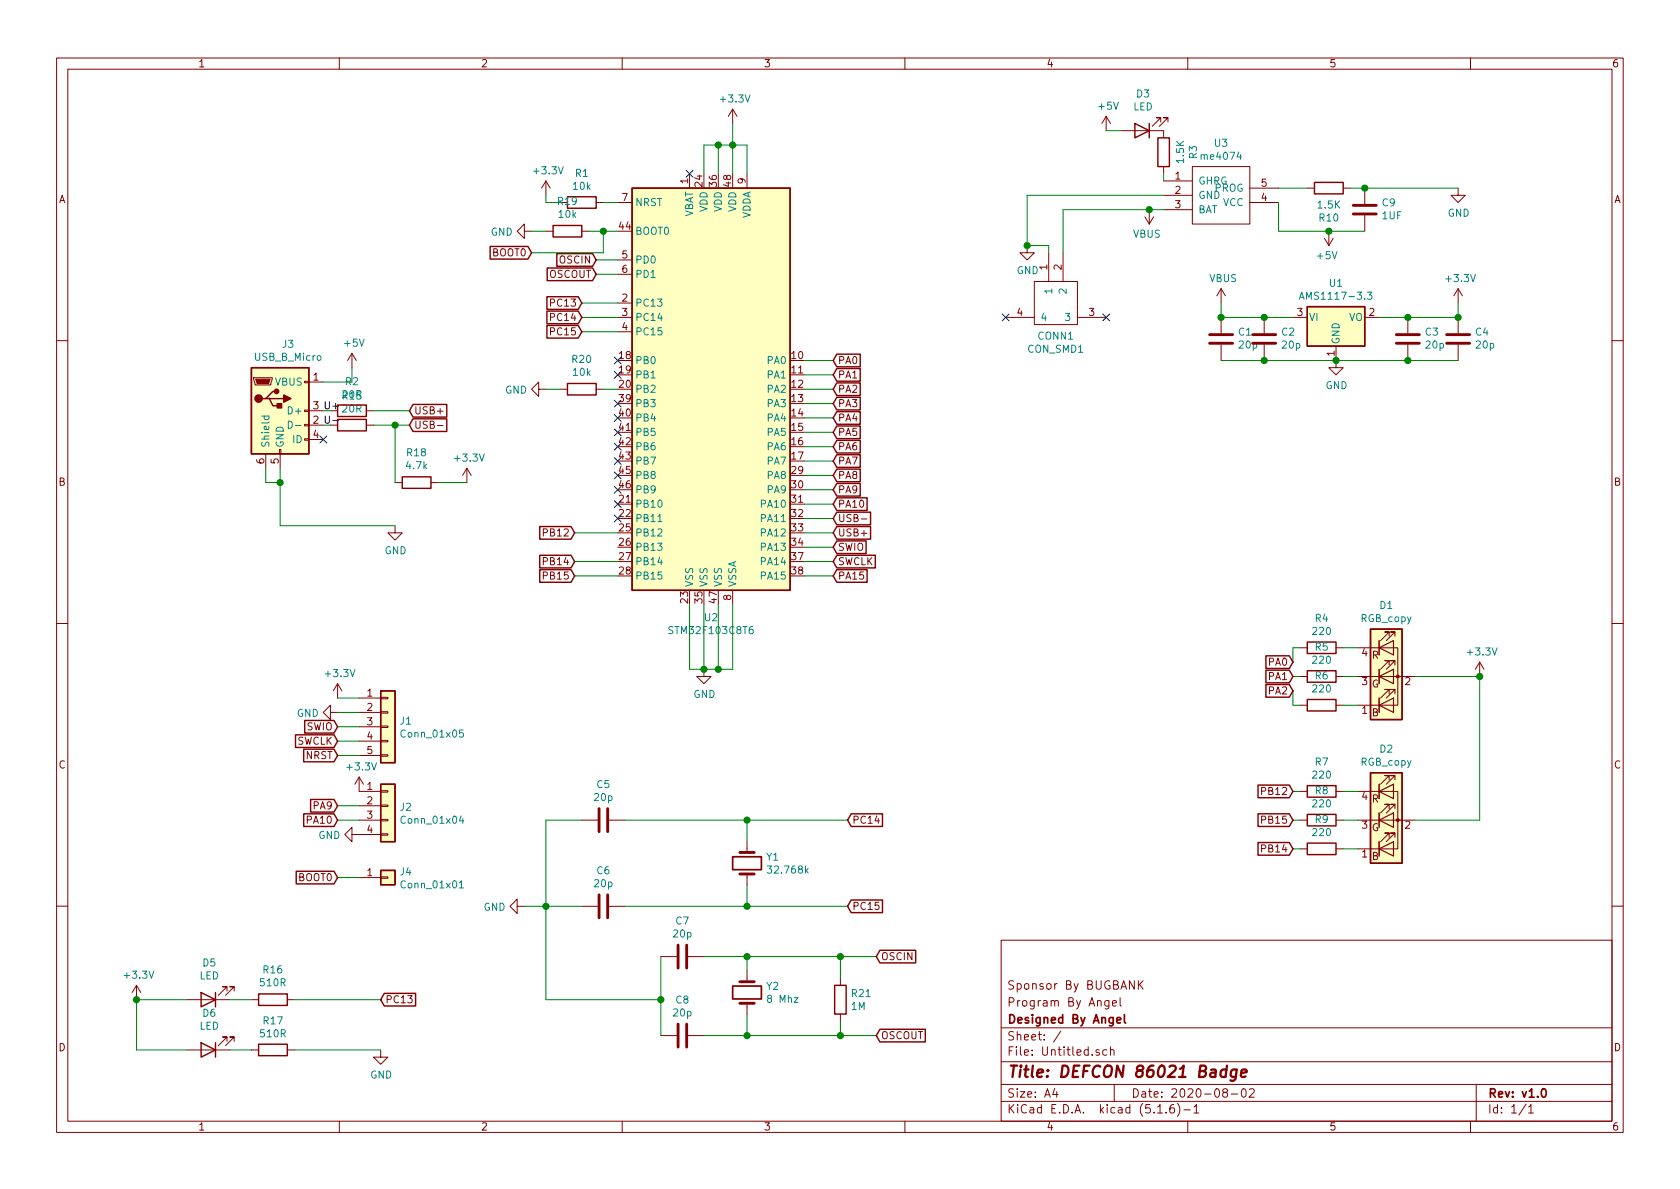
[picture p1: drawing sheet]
<svg xmlns="http://www.w3.org/2000/svg" width="297mm" height="210mm" viewBox="0 0 297 210" stroke-linecap="round" stroke-linejoin="round" font-family="sans-serif">
<g fill="none" stroke="#840000" stroke-width=".18">
<path d="M10 10.3h277v189.9h-277zM12 12.2h273v186.1h-273zM60 10.3v1.9M110 10.3v1.9M129.5 19.3v2.5M129.5 19.3l-.7 1.3M129.5 19.3l.8 1.3M160 10.3v1.9M210 10.3v1.9M260 10.3v1.9M96.5 32l-.7 1.3M96.5 32v2.5"/>
<path d="M96.5 32l.8 1.3M105.4 35.8h1.3M109.2 35.8h2.6M121.9 30.7v2.6M132.1 30.7v2.6M195.6 20.6l-.8 1.2M195.6 20.6v2.5M195.6 20.6l.7 1.2M198.1 23.1h7.6v1.3M202.4 38.3l.8 1.3M203.2 37.1v2.5M204 38.3l-.8 1.3"/>
<path d="M205.2 21.6v-.8h-.7h.7l-1.5 1.5M205.7 32h5.1M205.7 34.5h5.1M205.7 37.1h5.1M205.7 29.5v1.2M206.5 21.6v-.8h-.8h.8l-1.5 1.5M210.8 29.5h10.2v10.1h-10.2zM221 35.8h5.1M221 33.3h5.1M231.1 33.3h1.3M237.5 33.3h1.3M241.3 33.3v2.8"/>
<path d="M241.3 38.1v2.8M257.8 33.3v1.2h1.3l-1.3 1.3-1.3-1.3h1.3M92.7 40.9v-1.3l-1.3 1.3 1.3 1.3v-1.3h1.3M96.5 40.9h1.3M102.9 40.9h1.2M109.2 53.6h2.6M109.2 56.1h2.6M109.2 58.7h2.6M109.2 46h2.6M109.2 48.5h2.6M177.8 56.1h5.1M181.6 43.4v1.3h1.3l-1.3 1.3-1.3-1.3h1.3"/>
<path d="M182.9 49.8h7.6v7.6h-7.6zM185.4 44.7v5.1M188 44.7v5.1M190.5 56.1h5.1M215.9 51v2.6M215.9 56.1v2.8M215.9 51l-.8 1.3M215.9 51l.8 1.3M223.5 56.1v2.8M228.6 56.1h2.5M234.2 42.2l.7 1.2M234.9 40.9v2.5"/>
<path d="M235.7 42.2l-.8 1.2M241.3 56.1h2.5M248.9 56.1v2.8M257.8 51l-.8 1.3M257.8 51v2.6M257.8 56.1v2.8M257.8 51l.8 1.3M10 60.2h2M44.8 66.8h3.3v.3l-.2 1h-2.8zM49.4 79.5h.3v.8h-.3zM53.8 77.6h.8v.2h-.8zM53.8 75.1h.8v.2h-.8z"/>
<path d="M53.8 72.5h.8v.3h-.8zM53.8 67.4h.8v.3h-.8zM54.6 75.2h2.5M54.6 72.6h2.5M54.6 67.6h2.5M54.6 77.7h2.5M58.4 75.2h1.3M62.2 62.5l-.7 1.2M62.2 62.5v2.5M62.2 62.5l.8 1.2M64.8 75.2h1.2M64.8 72.6h1.2"/>
<path d="M77.3 75.3h1M95.2 68.8v-1.2l-1.2 1.2 1.2 1.3v-1.3h1.3M99.1 68.8h1.2M105.4 68.8h1.3M215.9 61v2.7M223.5 61v2.7M236.2 61.2v3.8h1.3l-1.3 1.3-1.3-1.3h1.3M248.9 61v2.7M257.8 61v2.7M285 60.2h2M47 80.3v2.5M49.5 80.3v2.5"/>
<path d="M69.8 93v1.2h1.3l-1.3 1.3-1.2-1.3h1.2M69.8 85.3h1.3M76.2 85.3h1.3M82.5 82.8l-.7 1.3M82.5 82.8v2.5M82.5 82.8l.8 1.3M152.3 91.8h1M10 110.3h2M124.5 118.4v1.2h1.2l-1.2 1.3-1.3-1.3h1.3M129.5 104.4v2.5M229.9 119.6h1.2M229.9 114.5h1.2"/>
<path d="M236.2 119.6h1.3M236.2 114.5h1.3M240 114.5h7.1v10.2h-7.1M240 119.6h10.2M243.8 118.4v2.5M243.8 113.3v2.5M245.6 117.6v-.8h-.7h.7l-1.5 1.6M245.6 112.5v-.7h-.7h.7l-1.5 1.5M246.4 118.4v2.5zM246.4 118.4h.1M246.4 113.3v2.5zM246.4 113.3h.1"/>
<path d="M246.6 117.6v-.8h-.7h.7l-1.5 1.6M246.6 112.5v-.7h-.7h.7l-1.5 1.5M261.6 117.1l-.7 1.3M261.6 117.1v2.5M261.6 117.1l.8 1.3M285 110.3h2M58.4 126v-1.3l-1.3 1.3 1.3 1.2v-1.2h1.3M59.7 120.9l-.8 1.3M59.7 120.9v2.5M59.7 120.9l.8 1.3M63.5 137.4v2.5h3.8M63.5 137.4l-.8 1.3"/>
<path d="M63.5 137.4l.8 1.3M63.5 123.4h3.8M63.5 126h3.8M63.5 128.5h3.8M63.5 131.1h3.8M63.5 133.6h3.8M67.3 133.5h1.3v.2h-1.3zM67.3 130.9h1.3v.3h-1.3zM67.3 125.9h1.3v.2h-1.3zM67.3 123.3h1.3v.3h-1.3zM67.3 128.4h1.3v.2h-1.3zM67.3 139.8h1.3v.3h-1.3z"/>
<path d="M229.9 139.9h1.2M229.9 124.7h1.2M236.2 139.9h1.3M236.2 124.7h1.3M240 139.9h7.1v10.2h-7.1M243.8 138.7v2.5M243.8 123.4v2.6M245.6 137.9v-.7h-.7h.7l-1.5 1.5M245.6 122.7v-.8h-.7h.7l-1.5 1.5M246.4 138.7v2.5zM246.4 138.7h.1M246.6 137.9v-.7h-.7h.7l-1.5 1.5"/>
<path d="M246.6 122.7v-.8h-.7h.7l-1.5 1.5M62.2 147.6v-1.3l-1.2 1.3 1.2 1.2v-1.2h5.1M63.5 145h3.8M63.5 155.2h3.8M63.5 142.5h3.8M67.3 155.1h1.3v.2h-1.3zM67.3 147.4h1.3v.3h-1.3zM67.3 144.9h1.3v.3h-1.3zM67.3 142.4h1.3v.2h-1.3zM102.9 145h2.8M107.7 145h2.8M132.1 148.8v1.9"/>
<path d="M132.1 154.6v1.9M229.9 150.1h1.2M229.9 145h1.2M236.2 150.1h1.3M236.2 145h1.3M240 145h10.2M243.8 143.8v2.5M243.8 148.8v2.6M245.6 148.1v-.8h-.7h.7l-1.5 1.5M245.6 143v-.8h-.7h.7l-1.5 1.6M246.4 143.8v2.5zM246.4 143.8h.1"/>
<path d="M246.6 148.1v-.8h-.7h.7l-1.5 1.5M246.6 143v-.8h-.7h.7l-1.5 1.6M10 160.2h2M24.1 174.2l-.7 1.3M24.1 174.2v2.6M24.1 174.2l.8 1.3M33 176.8h7.6M40.1 175.3v-.8h-.7h.7l-1.5 1.5M41.4 175.3v-.8h-.8h.8l-1.5 1.5M44.4 176.8h1.3M50.8 176.8h1.3M91.4 160.3v-1.3l-1.2 1.3 1.2 1.2v-1.2h1.3"/>
<path d="M102.9 160.3h2.8M107.7 160.3h2.8M116.8 169.2h2.8M121.7 169.2h2.8M132.1 171.7v1.9M132.1 177.4v1.9M148.6 173v1.2M148.6 179.3v1.3M177 166.3h108v32h-108zM196.1 176.9v1.2l-.3 .3h-.4M196.1 177l-.5-.1-.3 .3 .1 .6 .2 .1 .5-.1M196.7 177.4l.7-.1-.1-.3-.4-.1-.2 .2 .1 .7h.5"/>
<path d="M198 176.4v1.3l.3 .2M200.6 173.4v1.5l-.9-1.5v1.5M201.3 173.4v1.5M201.5 174.1l.6 .8M202.1 173.4l-.8 .9M285 160.2h2M33 185.7h7.6M40.1 184.1v-.7h-.7h.7l-1.5 1.5M41.4 184.1v-.7h-.8h.8l-1.5 1.5M44.4 185.7h1.3M50.8 185.7h1.3M60 198.3v1.9"/>
<path d="M67.3 185.7v1.2h1.3l-1.3 1.3-1.3-1.3h1.3M110 198.3v1.9M116.8 183.1h2.8M121.7 183.1h2.8M160 198.3v1.9M177 194.8h108M177 191.8h108M177 187.8h108M177 181.8h108M186.5 192.5l-.4 1h1M186.8 193v1M187.6 182.3l-1.3 2"/>
<path d="M194.3 185.7l-.3-.1-.2 .2v.2l.5 .2v.3h-.5M195.7 185.7l-.4-.1-.3 .3v.6l.3 .1 .4-.1M196.3 185.7l.2-.1 .4 .1 .1 .9M196.3 185.1v1.5M197 191.8v3M204.7 196.8h.8M206.2 196.7v.1M207.5 195.3a.59 .59 0 0 0-.7 .7v.5l.2 .2 .4 .1 .2-.1 .1-.5-.2-.2-.4-.1-.3 .3M208.2 195.1a1.71 1.71 0 0 1 0 2.3M209.3 196.3h1.2M210 198.3v1.9M211.1 195.8l.4-.5v1.5"/>
<path d="M211.1 196.8h.9M216.5 193.2l-.3-.3 .1-.2a.48 .48 0 0 1 .6-.1l.1 .2-.1 .3-.6 .1a.48 .48 0 0 0 0 .7l.2 .1 .5-.1v-.4l-.2-.3M217.7 193.5h1.1M219.6 192.7l.4-.2a.94 .94 0 0 1 0 1.5 .82 .82 0 0 1-.4-1.3zM220.9 192.7l.2-.2h.4l.2 .2 .1 .3-1 1h1M260 198.3v1.9M261 191.8v6.5M269.8 195.2l-1.2 2M270.3 195.8l.4-.5v1.5M270.3 196.8h.8"/>
</g>
<path d="M129.5 151.5h5.1v2.3h-5.1zM129.5 174.4h5.1v2.3h-5.1zM198.8 179.4v1.3l.2 .2M197.5 180.4l.7-.1-.1-.3-.4-.1-.2 .2v.7h.6M272.7 192.7l.2-.2a.81 .81 0 0 1 .6 .6 .81 .81 0 0 1-.3 .8l-.2 .1a.79 .79 0 0 1-.3-1.3z" fill="none" stroke="#840000" stroke-width=".3"/>
<path d="M216.8 189.2a.68 .68 0 0 0-1 .3v.6l.1 .2 .2 .1 .6-.1M216.9 188.4l-.2 2M218.6 189.2a.68 .68 0 0 0-.9 .3v.8l.2 .1 .6-.1M218.7 189.1l-.2 1.6a.62 .62 0 0 1-.9 .3M219.4 189.8l1-.2v-.4h-.8l-.2 1 .2 .2 .6-.1" fill="none" stroke="#840000" stroke-width=".41"/>
<g fill="#ffffc2" stroke="#ffffc2" stroke-width=".18">
<path d="M242.3 136.6h5.6v16h-5.6z"/>
<path d="M242.3 111.2h5.6v16h-5.6z"/>
<path d="M67.3 153.9h2.5v2.6h-2.5z"/>
<path d="M67.3 122.2h2.5v12.7h-2.5z"/>
<path d="M111.8 33.3h27.9v71.1h-27.9z"/>
<path d="M231.1 54.2h10.2v7h-10.2z"/>
<path d="M67.3 138.7h2.5v10.1h-2.5z"/>
<path d="M44.4 65h10.2v15.3h-10.2z"/>
</g>
<g fill="none" stroke="#840000" stroke-width=".25">
<path d="M97.8 39.9h5.1v2h-5.1zM100.3 34.8h5.1v2h-5.1zM111.8 33.3h27.9v71.1h-27.9zM200.7 21.8l2.5 1.3-2.5 1.3zM203.2 21.8v2.6M204.7 24.4h2.1v5.1h-2.1zM232.4 32.3h5.1v2h-5.1zM86.7 43.6h6.6l.7 1.1-.7 1.1h-6.6zM96.7 52.5h5.5l.7 1.1-.7 1.1h-5.5zM96.7 57.6h5.5l.7 1.1-.7 1.1h-5.5zM96.7 55h5.5l.7 1.1-.7 1.1h-5.5zM96.7 47.4h8.1l.6 1.1-.6 1.1h-8.1z"/>
<path d="M98.5 44.9h6.3l.6 1.1-.6 1.1h-6.3zM231.1 54.2h10.2v7h-10.2zM44.4 65h10.2v15.3h-10.2zM47 70.5h.6l.7 1.2h1.2M47.6 70.5h2.6M48.9 69.2h-.6l-1.3 1.3h-.6M59.7 74.2h5.1v2h-5.1zM59.7 71.6h5.1v2.1h-5.1zM73 74.1h6v2.2h-6l-.6-1.1zM73 71.5h6v2.3h-6l-.6-1.2zM100.3 67.8h5.1v2h-5.1zM148 70.3h4.1v2.2h-4.1l-.7-1.1z"/>
<path d="M148 67.7h4.1v2.2h-4.1l-.7-1.1zM148 65.2h4.1v2.2h-4.1l-.7-1.1zM148 62.6h4.1v2.3h-4.1l-.7-1.2zM148 77.9h4.1v2.2h-4.1l-.7-1.1zM148 72.8h4.1v2.2h-4.1l-.7-1.1zM148 75.3h4.1v2.3h-4.1l-.7-1.2zM71.1 84.3h5.1v2.1h-5.1zM95.4 93.1h5.6l.6 1.1-.6 1.1h-5.6zM95.4 98.2h5.6l.6 1.1-.6 1.1h-5.6zM148 85.5h4.1v2.2h-4.1l-.7-1.1zM148 83h4.1v2.2h-4.1l-.7-1.1zM148 88h5.3v2.3h-5.3l-.7-1.2z"/>
<path d="M148 90.6h5.9v2.2h-5.9l-.7-1.1zM148 93.1h5.9v2.2h-5.9l-.7-1.1zM148 95.7h5.1v2.2h-5.1l-.7-1.1zM148 98.2h6.8v2.2h-6.8l-.7-1.1zM148 80.4h4.1v2.2h-4.1l-.7-1.1zM95.4 100.7h5.6l.6 1.1-.6 1.2h-5.6zM148 100.7h5.3v2.3h-5.3l-.7-1.2zM223.8 116h4.2l.6 1.1-.6 1.1h-4.2zM223.8 118.5h4.2l.6 1.1-.6 1.1h-4.2zM231.1 113.5h5.1v2.1h-5.1zM231.1 118.6h5.1v2h-5.1zM242.3 111.2h5.6v16h-5.6z"/>
<path d="M52.2 129.9h6.9l.6 1.2-.6 1.1h-6.9zM53.7 132.5h5.4l.6 1.1-.6 1.1h-5.4zM53.9 127.4h5.2l.6 1.1-.6 1.1h-5.2zM67.3 122.2h2.5v12.7h-2.5zM67.3 138.7h2.5v10.1h-2.5zM222.4 138.8h5.6l.6 1.1-.6 1.2h-5.6zM223.8 121.1h4.2l.6 1.1-.6 1.1h-4.2zM231.1 138.9h5.1v2.1h-5.1zM231.1 123.7h5.1v2h-5.1zM242.3 136.6h5.6v16h-5.6zM52.4 154.1h6.7l.6 1.1-.6 1.1h-6.7zM53.7 143.9h5.4l.6 1.1-.6 1.1h-5.4z"/>
<path d="M54.9 141.4h4.2l.6 1.1-.6 1.1h-4.2zM67.3 153.9h2.5v2.6h-2.5zM150.5 159.2h5.5v2.2h-5.5l-.6-1.1zM150.5 143.9h5.5v2.2h-5.5l-.6-1.1zM222.4 143.9h5.6l.6 1.1-.6 1.1h-5.6zM222.4 149h5.6l.6 1.1-.6 1.1h-5.6zM231.1 149.1h5.1v2h-5.1zM231.1 144h5.1v2h-5.1zM35.6 175.5l2.5 1.3-2.5 1.2zM38.1 175.5v2.5M45.7 175.8h5.1v2h-5.1zM67.9 175.7h5.6v2.2h-5.6l-.6-1.1z"/>
<path d="M147.6 174.2h2v5.1h-2zM155.6 168h6.3v2.3h-6.3l-.7-1.1zM35.6 184.4l2.5 1.3-2.5 1.2zM38.1 184.4v2.5M45.7 184.7h5.1v2h-5.1zM155.6 182h8v2.2h-8l-.7-1.1z"/>
</g>
<g fill="#840000" stroke="#840000" stroke-width=".18">
<path d="M45.2 67.1h2.6l-.3 .7h-2z"/>
<circle cx="247.1" cy="145" r=".25"/>
<circle cx="247.1" cy="119.6" r=".25"/>
</g>
<path d="M243.8 119.6l2.6-1.2v2.5zM243.8 114.5l2.6-1.2v2.5zM243.8 113.3v2.5M243.8 118.4v2.5M243.8 139.9l2.6-1.2v2.5zM243.8 124.7l2.6-1.3v2.6zM243.8 123.4v2.6M243.8 138.7v2.5M243.8 150.1l2.6-1.3v2.6zM243.8 145l2.6-1.2v2.5zM243.8 143.8v2.5M243.8 148.8v2.6" fill="none" stroke="#840000" stroke-width=".2"/>
<g fill="none" stroke="#008484" stroke-width=".18">
<path d="M229.7 52.9l.4-1.2 .5 1.2M229.9 52.6h.6M241.8 51.7h.8l-.5 .4 .4 .2 .1 .4-.3 .2-.5-.1M46.3 73.6h1.2M46.8 73.6l-.1 .4 .2 .2 .6-.1v-.5M51 74.5a.64 .64 0 0 1 .7 .6 .64 .64 0 0 1-.7 .6zM52.2 75.3h1M116.3 92.2h.7M81.9 129.1h-.6l-.1 .6 .2-.1h.4l.1 .6-.2 .1-.5-.1M81.2 156.1l.4-.4v1.3M81.2 157h.7M81.5 144.3l-.3 .9h.8"/>
<path d="M81.8 144.7v.9"/>
</g>
<g fill="none" stroke="#840000" stroke-width=".51">
<path d="M239.3 36.3h4M239.3 37.8h4M213.9 59.2h4M221.5 59.2h4.1M246.9 59.2h4.1M255.8 59.2h4M213.9 60.7h4M221.5 60.7h4.1M246.9 60.7h4.1M255.8 60.7h4M105.9 143v4.1M105.9 158.2v4.1"/>
<path d="M107.4 143v4.1M107.4 158.2v4.1M130.8 150.7h2.5M130.8 154.6h2.5M119.9 167.1v4.1M121.4 167.1v4.1M130.8 173.6h2.5M130.8 177.4h2.5M119.9 181.1v4.1M121.4 181.1v4.1"/>
</g>
<g fill="#840000" stroke="#840000" stroke-width=".25">
<path d="M49 71.4h.8v.7h-.8z"/>
<path d="M50.2 69.8l1.2 .7-1.2 .6z"/>
<circle cx="45.7" cy="70.5" r=".63"/>
<circle cx="48.9" cy="69.2" r=".38"/>
</g>
<g fill="none" stroke="#008400" stroke-width=".18">
<path d="M96.5 34.5v1.3h2.6M106.7 35.8h2.5M124.5 30.7v-5.1h7.6v5.1M127 25.6v5.1M129.5 21.8v8.9M195.6 23.1h2.5M205.7 37.1h-17.7v7.6M205.7 34.5h-24.1v8.9h3.8v1.3M205.7 30.7v1.3M226.1 33.3h5M226.1 35.8v5.1h15.2M238.8 33.3h19"/>
<path d="M94 40.9h2.5M102.9 56.1h6.3M102.9 53.6h6.3M102.9 58.7h6.3M104.1 40.9h5.1M105.4 46h3.8M105.4 48.5h3.8M106.7 40.9v3.8h-12.7M215.9 53.6v2.5h12.7M257.8 53.6v2.5h-14M62.2 65v2.6h-5.1M66 75.2h6.4"/>
<path d="M66 72.6h6.4M69.8 75.2v10.1M96.5 68.8h2.6M106.7 68.8h2.5M142.2 68.8h5.1M142.2 79h5.1M142.2 76.4h5.1M142.2 73.9h5.1M142.2 71.4h5.1M142.2 66.3h5.1M142.2 63.7h5.1M215.9 63.7h41.9"/>
<path d="M47 82.8v2.5h2.5M49.5 82.8v10.2h20.3M77.5 85.3h5M101.6 94.2h7.6M101.6 99.3h7.6M142.2 94.2h5.1M142.2 99.3h5.1M142.2 89.1h5.1M142.2 96.8h5.1M142.2 91.7h5.1M142.2 86.6h5.1M142.2 84.1h5.1"/>
<path d="M142.2 81.5h5.1M101.6 101.8h7.6M121.9 106.9v11.5h7.6v-11.5M124.5 106.9v11.5M127 106.9v11.5M142.2 101.8h5.1M228.6 119.6h1.3M229.9 114.5h-1.3v2.6M237.5 114.5h2.5M237.5 119.6h2.5M250.2 119.6h11.4v25.4h-11.4M59.7 133.6h3.8"/>
<path d="M59.7 123.4h3.8M59.7 126h3.8M59.7 128.5h3.8M59.7 131.1h3.8M228.6 122.2v2.5h1.3M228.6 139.9h1.3M237.5 139.9h2.5M237.5 124.7h2.5M59.7 145h3.8M59.7 142.5h3.8M59.7 155.2h3.8M102.9 145h-6.4v31.8h20.3"/>
<path d="M110.5 145h39.4M132.1 145v3.8M132.1 156.5v3.8M228.6 150.1h1.3M228.6 145h1.3M237.5 150.1h2.5M237.5 145h2.5M33 176.8h-8.9v8.9h8.9M40.6 176.8h3.8M52.1 176.8h15.2M92.7 160.3h10.2M110.5 160.3h39.4"/>
<path d="M116.8 169.2v13.9M124.5 169.2h30.4M132.1 169.2v2.5M132.1 179.3v3.8M148.6 169.2v3.8M40.6 185.7h3.8M52.1 185.7h15.2M124.5 183.1h30.4M148.6 180.6v2.5"/>
</g>
<path d="M58.9 74.4h.9" fill="none" stroke="#000" stroke-width=".18"/>
<g fill="#008400" stroke="#008400" stroke-width=".25">
<circle cx="132.1" cy="160.3" r=".51"/>
<circle cx="261.6" cy="119.6" r=".51"/>
<circle cx="132.1" cy="145" r=".51"/>
<circle cx="116.8" cy="176.8" r=".51"/>
<circle cx="69.9" cy="75.2" r=".51"/>
<circle cx="124.5" cy="118.4" r=".51"/>
<circle cx="96.5" cy="160.3" r=".51"/>
<circle cx="181.6" cy="43.4" r=".51"/>
<circle cx="203.2" cy="37.1" r=".51"/>
<circle cx="127" cy="118.4" r=".51"/>
<circle cx="24.1" cy="176.8" r=".51"/>
<circle cx="132.1" cy="183.1" r=".51"/>
<circle cx="235" cy="40.9" r=".51"/>
<circle cx="132.1" cy="169.2" r=".51"/>
<circle cx="106.7" cy="40.9" r=".51"/>
<circle cx="257.8" cy="56.1" r=".51"/>
<circle cx="241.3" cy="33.3" r=".51"/>
<circle cx="215.9" cy="56.1" r=".51"/>
<circle cx="127" cy="25.6" r=".51"/>
<circle cx="129.5" cy="25.6" r=".51"/>
<circle cx="248.9" cy="56.1" r=".51"/>
<circle cx="49.5" cy="85.3" r=".51"/>
<circle cx="223.5" cy="56.1" r=".51"/>
<circle cx="148.6" cy="169.2" r=".51"/>
<circle cx="223.5" cy="63.7" r=".51"/>
<circle cx="148.6" cy="183.1" r=".51"/>
<circle cx="248.9" cy="63.7" r=".51"/>
<circle cx="236.2" cy="63.7" r=".51"/>
</g>
<g fill="none" stroke="#000084" stroke-width=".18">
<path d="M121.3 30.1l1.2 1.2M122.5 30.1l-1.2 1.2M177.2 55.5l1.2 1.2M178.4 55.5l-1.2 1.2M195 55.5l1.2 1.2M196.2 55.5l-1.2 1.2M56.5 77.1l1.3 1.2M57.8 77.1l-1.3 1.2M108.6 78.4l1.2 1.2M108.6 75.8l1.2 1.3M108.6 73.3l1.2 1.2M108.6 70.8l1.2 1.2"/>
<path d="M108.6 65.7l1.2 1.2M108.6 63.1l1.2 1.3M109.8 78.4l-1.2 1.2M109.8 75.8l-1.2 1.3M109.8 73.3l-1.2 1.2M109.8 70.8l-1.2 1.2M109.8 65.7l-1.2 1.2M109.8 63.1l-1.2 1.3M108.6 91.1l1.2 1.2M108.6 88.5l1.2 1.3M108.6 86l1.2 1.2M108.6 83.5l1.2 1.2"/>
<path d="M108.6 80.9l1.2 1.2M109.8 91.1l-1.2 1.2M109.8 88.5l-1.2 1.3M109.8 86l-1.2 1.2M109.8 83.5l-1.2 1.2M109.8 80.9l-1.2 1.2"/>
</g>
<text font-size="2.8" fill="#840000" x="178" y="190.5">Title: DEFCON 86021 Badge</text>
<g font-size="2.1" fill="#840000">
<text x="178" y="178">Program By Angel</text>
<text x="178" y="175">Sponsor By BUGBANK</text>
<text x="178" y="184">Sheet: /</text>
<text x="178" y="181">Designed By Angel</text>
<text x="178" y="186.7">File: Untitled.sch</text>
<text x="178" y="196.9">KiCad E.D.A. kicad (5.1.6)-1</text>
<text x="178" y="194.1">Size: A4</text>
<text x="200" y="194.1">Date: 2020-08-02</text>
<text x="263" y="194.1">Rev: v1.0</text>
<text x="263" y="196.9">Id: 1/1</text>
</g>
<g font-size="1.8" fill="#840000">
<text x="35" y="11.9">1</text>
<text x="85" y="11.9">2</text>
<text x="135" y="11.9">3</text>
<text x="185" y="11.9">4</text>
<text x="235" y="11.9">5</text>
<text x="285" y="11.9">6</text>
<text x="10.4" y="35.9">A</text>
<text x="110" y="35.6">7</text>
<text x="121.7" y="32.5" transform="rotate(-90 121.7 32.5)">1</text>
<text x="124.2" y="33" transform="rotate(-90 124.2 33)">24</text>
<text x="126.7" y="33" transform="rotate(-90 126.7 33)">36</text>
<text x="129.3" y="33" transform="rotate(-90 129.3 33)">48</text>
<text x="131.8" y="32.5" transform="rotate(-90 131.8 32.5)">9</text>
<text x="207.8" y="31.7">1</text>
<text x="207.8" y="34.3">2</text>
<text x="223" y="35.6">4</text>
<text x="223" y="33">5</text>
<text x="285.4" y="35.9">A</text>
<text x="109.5" y="40.6">44</text>
<text x="207.8" y="36.8">3</text>
<text x="87.1" y="45.3">BOOT0</text>
<text x="99" y="46.6">OSCIN</text>
<text x="110" y="45.7">5</text>
<text x="185.2" y="47.7" transform="rotate(-90 185.2 47.7)">1</text>
<text x="187.7" y="47.7" transform="rotate(-90 187.7 47.7)">2</text>
<text x="97.1" y="49.1">OSCOUT</text>
<text x="110" y="53.3">2</text>
<text x="110" y="48.3">6</text>
<text x="97.7" y="54.2">PC13</text>
<text x="97.7" y="59.3">PC15</text>
<text x="97.7" y="56.8">PC14</text>
<text x="110" y="55.9">3</text>
<text x="110" y="58.4">4</text>
<text x="179.9" y="55.9">4</text>
<text x="192.6" y="55.9">3</text>
<text x="229.4" y="55.9">3</text>
<text x="242.1" y="55.9">2</text>
<text x="109.5" y="63.5">18</text>
<text x="140" y="63.5">10</text>
<text x="148.1" y="64.4">PA0</text>
<text x="236" y="63" transform="rotate(-90 236 63)">1</text>
<text x="55.4" y="67.3">1</text>
<text x="109.5" y="66">19</text>
<text x="109.5" y="68.6">20</text>
<text x="109.5" y="71.1">39</text>
<text x="140" y="66">11</text>
<text x="140" y="68.6">12</text>
<text x="140" y="71.1">13</text>
<text x="148.1" y="69.5">PA2</text>
<text x="148.1" y="66.9">PA1</text>
<text x="55.4" y="77.5">4</text>
<text x="73.2" y="75.8">USB-</text>
<text x="73.2" y="73.3">USB+</text>
<text x="109.5" y="73.7">40</text>
<text x="109.5" y="76.2">41</text>
<text x="140" y="73.7">14</text>
<text x="140" y="76.2">15</text>
<text x="148.1" y="72">PA3</text>
<text x="148.1" y="74.5">PA4</text>
<text x="148.1" y="77.1">PA5</text>
<text x="46.7" y="82" transform="rotate(-90 46.7 82)">6</text>
<text x="49.3" y="82" transform="rotate(-90 49.3 82)">5</text>
<text x="109.5" y="78.7">42</text>
<text x="109.5" y="81.3">43</text>
<text x="109.5" y="83.8">45</text>
<text x="140" y="78.7">16</text>
<text x="140" y="81.3">17</text>
<text x="140" y="83.8">29</text>
<text x="148.1" y="82.2">PA7</text>
<text x="148.1" y="79.6">PA6</text>
<text x="10.4" y="85.9">B</text>
<text x="109.5" y="88.9">21</text>
<text x="109.5" y="86.4">46</text>
<text x="140" y="88.9">31</text>
<text x="140" y="86.4">30</text>
<text x="148.1" y="87.2">PA9</text>
<text x="148.1" y="84.7">PA8</text>
<text x="148.1" y="89.8">PA10</text>
<text x="285.4" y="85.9">B</text>
<text x="96.4" y="94.9">PB12</text>
<text x="109.5" y="91.4">22</text>
<text x="109.5" y="94">25</text>
<text x="140" y="91.4">32</text>
<text x="140" y="94">33</text>
<text x="148.1" y="92.3">USB-</text>
<text x="148.1" y="94.9">USB+</text>
<text x="96.4" y="99.9">PB14</text>
<text x="109.5" y="96.5">26</text>
<text x="109.5" y="99.1">27</text>
<text x="109.5" y="101.6">28</text>
<text x="140" y="96.5">34</text>
<text x="140" y="99.1">37</text>
<text x="140" y="101.6">38</text>
<text x="148.1" y="97.4">SWIO</text>
<text x="148.1" y="99.9">SWCLK</text>
<text x="96.4" y="102.5">PB15</text>
<text x="121.7" y="106.6" transform="rotate(-90 121.7 106.6)">23</text>
<text x="124.2" y="106.6" transform="rotate(-90 124.2 106.6)">35</text>
<text x="126.7" y="106.6" transform="rotate(-90 126.7 106.6)">47</text>
<text x="129.3" y="106.1" transform="rotate(-90 129.3 106.1)">8</text>
<text x="148.1" y="102.5">PA15</text>
<text x="224.4" y="117.7">PA0</text>
<text x="240.8" y="116.1">4</text>
<text x="242.6" y="116.5">R</text>
<text x="64.9" y="123.2">1</text>
<text x="64.9" y="125.7">2</text>
<text x="224.4" y="122.8">PA2</text>
<text x="224.4" y="120.3">PA1</text>
<text x="240.8" y="121.2">3</text>
<text x="242.5" y="121.6">G</text>
<text x="248.4" y="121.2">2</text>
<text x="52.4" y="131.7">SWCLK</text>
<text x="54.2" y="129.2">SWIO</text>
<text x="64.9" y="128.3">3</text>
<text x="64.9" y="130.8">4</text>
<text x="240.8" y="126.2">1</text>
<text x="242.6" y="126.7">B</text>
<text x="10.4" y="135.9">C</text>
<text x="54.1" y="134.2">NRST</text>
<text x="64.9" y="133.3">5</text>
<text x="285.4" y="135.9">C</text>
<text x="55.5" y="143.1">PA9</text>
<text x="64.9" y="139.7">1</text>
<text x="64.9" y="142.2">2</text>
<text x="223.4" y="140.6">PB12</text>
<text x="240.8" y="141.5">4</text>
<text x="242.6" y="141.9">R</text>
<text x="54.5" y="145.7">PA10</text>
<text x="64.9" y="144.8">3</text>
<text x="64.9" y="147.3">4</text>
<text x="150.6" y="145.7">PC14</text>
<text x="223.4" y="145.7">PB15</text>
<text x="240.8" y="146.6">3</text>
<text x="242.5" y="147">G</text>
<text x="248.4" y="146.6">2</text>
<text x="52.8" y="155.8">BOOT0</text>
<text x="64.9" y="154.9">1</text>
<text x="223.4" y="150.7">PB14</text>
<text x="240.8" y="151.6">1</text>
<text x="242.6" y="152.1">B</text>
<text x="150.6" y="160.9">PC15</text>
<text x="155.7" y="169.8">OSCIN</text>
<text x="68.1" y="177.4">PC13</text>
<text x="10.4" y="185.9">D</text>
<text x="155.7" y="183.8">OSCOUT</text>
<text x="285.4" y="185.9">D</text>
<text x="35" y="199.9">1</text>
<text x="85" y="199.9">2</text>
<text x="135" y="199.9">3</text>
<text x="185" y="199.9">4</text>
<text x="235" y="199.9">5</text>
<text x="285" y="199.9">6</text>
</g>
<g font-size="1.8" fill="#008484">
<text x="201" y="17.2">D3</text>
<text x="127.6" y="18.1">+3.3V</text>
<text x="194.3" y="19.4">+5V</text>
<text x="200.4" y="19.5">LED</text>
<text x="209.3" y="28.7" transform="rotate(-90 209.3 28.7)">1.5K</text>
<text x="211.6" y="28" transform="rotate(-90 211.6 28)">R3</text>
<text x="212.6" y="28.3">me4074</text>
<text x="214.8" y="26">U3</text>
<text x="94.5" y="30.8">+3.3V</text>
<text x="101.4" y="33.6">10k</text>
<text x="101.8" y="31.3">R1</text>
<text x="211.8" y="32.6">GHRG</text>
<text x="211.8" y="35.2">GND</text>
<text x="214.8" y="33.9">PROG</text>
<text x="86.8" y="41.7">GND</text>
<text x="98.7" y="36.2">R19</text>
<text x="98.9" y="38.5">10k</text>
<text x="112.3" y="41.5">BOOT0</text>
<text x="112.3" y="36.4">NRST</text>
<text x="122.6" y="38.6" transform="rotate(-90 122.6 38.6)">VBAT</text>
<text x="125.1" y="37.5" transform="rotate(-90 125.1 37.5)">VDD</text>
<text x="127.6" y="37.5" transform="rotate(-90 127.6 37.5)">VDD</text>
<text x="130.2" y="37.5" transform="rotate(-90 130.2 37.5)">VDD</text>
<text x="132.7" y="38.8" transform="rotate(-90 132.7 38.8)">VDDA</text>
<text x="211.8" y="37.7">BAT</text>
<text x="216.2" y="36.4">VCC</text>
<text x="233.1" y="36.9">1.5K</text>
<text x="233.3" y="39.2">R10</text>
<text x="244.4" y="36.5">C9</text>
<text x="244.4" y="38.8">1UF</text>
<text x="256" y="38.3">GND</text>
<text x="112.3" y="46.6">PD0</text>
<text x="200.4" y="42">VBUS</text>
<text x="233" y="45.8">+5V</text>
<text x="112.3" y="49.1">PD1</text>
<text x="179.8" y="48.5">GND</text>
<text x="186.1" y="51.8" transform="rotate(-90 186.1 51.8)">1</text>
<text x="188.6" y="51.8" transform="rotate(-90 188.6 51.8)">2</text>
<text x="213.8" y="49.9">VBUS</text>
<text x="230.8" y="53">AMS1117-3.3</text>
<text x="235.1" y="50.7">U1</text>
<text x="255.8" y="49.9">+3.3V</text>
<text x="112.3" y="54.2">PC13</text>
<text x="112.3" y="56.8">PC14</text>
<text x="112.3" y="59.3">PC15</text>
<text x="183.9" y="56.8">4</text>
<text x="188.5" y="56.8">3</text>
<text x="219" y="59.4">C1</text>
<text x="226.6" y="59.4">C2</text>
<text x="231.4" y="56.8">VI</text>
<text x="238.5" y="56.8">VO</text>
<text x="252" y="59.4">C3</text>
<text x="260.9" y="59.4">C4</text>
<text x="45.1" y="63.8">USB_B_Micro</text>
<text x="50" y="61.5">J3</text>
<text x="61" y="61.3">+5V</text>
<text x="101.2" y="64.2">R20</text>
<text x="112.3" y="64.4">PB0</text>
<text x="135.8" y="64.4">PA0</text>
<text x="181.8" y="62.4">CON_SMD1</text>
<text x="183.6" y="60.1">CONN1</text>
<text x="219.2" y="61.6">20p</text>
<text x="226.8" y="61.6">20p</text>
<text x="236.9" y="61" transform="rotate(-90 236.9 61)">GND</text>
<text x="252.2" y="61.6">20p</text>
<text x="261.1" y="61.6">20p</text>
<text x="48.7" y="68.2">VBUS</text>
<text x="60.6" y="70.7">R15</text>
<text x="61.1" y="68.1">R2</text>
<text x="89.3" y="69.6">GND</text>
<text x="101.4" y="66.5">10k</text>
<text x="112.3" y="66.9">PB1</text>
<text x="112.3" y="69.5">PB2</text>
<text x="135.8" y="66.9">PA1</text>
<text x="135.8" y="69.5">PA2</text>
<text x="234.4" y="68.8">GND</text>
<text x="51.3" y="73.3">D+</text>
<text x="60.6" y="72.9">20R</text>
<text x="112.3" y="72">PB3</text>
<text x="112.3" y="74.5">PB4</text>
<text x="112.3" y="77.1">PB5</text>
<text x="135.8" y="72">PA3</text>
<text x="135.8" y="74.5">PA4</text>
<text x="135.8" y="77.1">PA5</text>
<text x="47.6" y="79.2" transform="rotate(-90 47.6 79.2)">Shield</text>
<text x="50.2" y="79.2" transform="rotate(-90 50.2 79.2)">GND</text>
<text x="51.8" y="78.4">ID</text>
<text x="71.9" y="83">4.7k</text>
<text x="72" y="80.7">R18</text>
<text x="80.6" y="81.6">+3.3V</text>
<text x="112.3" y="79.6">PB6</text>
<text x="112.3" y="82.2">PB7</text>
<text x="135.8" y="79.6">PA6</text>
<text x="135.8" y="82.2">PA7</text>
<text x="112.3" y="89.8">PB10</text>
<text x="112.3" y="84.7">PB8</text>
<text x="112.3" y="87.2">PB9</text>
<text x="134.8" y="89.8">PA10</text>
<text x="135.8" y="84.7">PA8</text>
<text x="135.8" y="87.2">PA9</text>
<text x="112.3" y="92.3">PB11</text>
<text x="112.3" y="94.9">PB12</text>
<text x="134.8" y="92.3">PA11</text>
<text x="134.8" y="94.9">PA12</text>
<text x="68" y="98">GND</text>
<text x="112.3" y="97.4">PB13</text>
<text x="112.3" y="99.9">PB14</text>
<text x="134.8" y="97.4">PA13</text>
<text x="134.8" y="99.9">PA14</text>
<text x="112.3" y="102.5">PB15</text>
<text x="122.6" y="103.9" transform="rotate(-90 122.6 103.9)">VSS</text>
<text x="125.1" y="103.9" transform="rotate(-90 125.1 103.9)">VSS</text>
<text x="127.6" y="103.9" transform="rotate(-90 127.6 103.9)">VSS</text>
<text x="130.2" y="103.9" transform="rotate(-90 130.2 103.9)">VSSA</text>
<text x="134.8" y="102.5">PA15</text>
<text x="244" y="107.7">D1</text>
<text x="118.7" y="112.1">STM32F103C8T6</text>
<text x="124.6" y="109.8">U2</text>
<text x="232.2" y="112.3">220</text>
<text x="232.6" y="110">R4</text>
<text x="240.6" y="110">RGB_copy</text>
<text x="57.7" y="119.7">+3.3V</text>
<text x="232.2" y="117.4">220</text>
<text x="232.6" y="115.1">R5</text>
<text x="259.6" y="115.9">+3.3V</text>
<text x="122.6" y="123.4">GND</text>
<text x="232.2" y="122.4">220</text>
<text x="232.6" y="120.1">R6</text>
<text x="52.5" y="126.8">GND</text>
<text x="70.8" y="128.1">J1</text>
<text x="71.2" y="130.4">Conn_01x05</text>
<text x="61.5" y="136.2">+3.3V</text>
<text x="232.2" y="137.7">220</text>
<text x="232.6" y="135.4">R7</text>
<text x="240.6" y="135.4">RGB_copy</text>
<text x="244" y="133.1">D2</text>
<text x="70.8" y="143.4">J2</text>
<text x="105.2" y="141.7">20p</text>
<text x="105.6" y="139.4">C5</text>
<text x="232.2" y="142.8">220</text>
<text x="232.6" y="140.5">R8</text>
<text x="56.3" y="148.4">GND</text>
<text x="71.2" y="145.7">Conn_01x04</text>
<text x="232.2" y="147.8">220</text>
<text x="232.6" y="145.5">R9</text>
<text x="70.8" y="154.8">J4</text>
<text x="105.6" y="154.6">C6</text>
<text x="135.6" y="152.2">Y1</text>
<text x="136.1" y="154.5">32.768k</text>
<text x="71.2" y="157.1">Conn_01x01</text>
<text x="85.5" y="161.1">GND</text>
<text x="105.2" y="156.9">20p</text>
<text x="119.1" y="165.8">20p</text>
<text x="119.5" y="163.5">C7</text>
<text x="22.1" y="173.1">+3.3V</text>
<text x="35.3" y="173.2">LED</text>
<text x="35.9" y="170.9">D5</text>
<text x="46.6" y="172.1">R16</text>
<text x="35.9" y="179.8">D6</text>
<text x="46.1" y="174.4">510R</text>
<text x="119.1" y="179.8">20p</text>
<text x="119.5" y="177.5">C8</text>
<text x="135.6" y="175.1">Y2</text>
<text x="135.9" y="177.3">8 Mhz</text>
<text x="150.5" y="178.6">1M</text>
<text x="150.6" y="176.3">R21</text>
<text x="35.3" y="182.1">LED</text>
<text x="46.2" y="183.4">510R</text>
<text x="46.6" y="181.1">R17</text>
<text x="65.5" y="190.7">GND</text>
</g>
<g font-size="1.8">
<text x="55.4" y="74.9">2 U-</text>
<text x="55.4" y="72.4">3 U+</text>
</g>
</svg>
